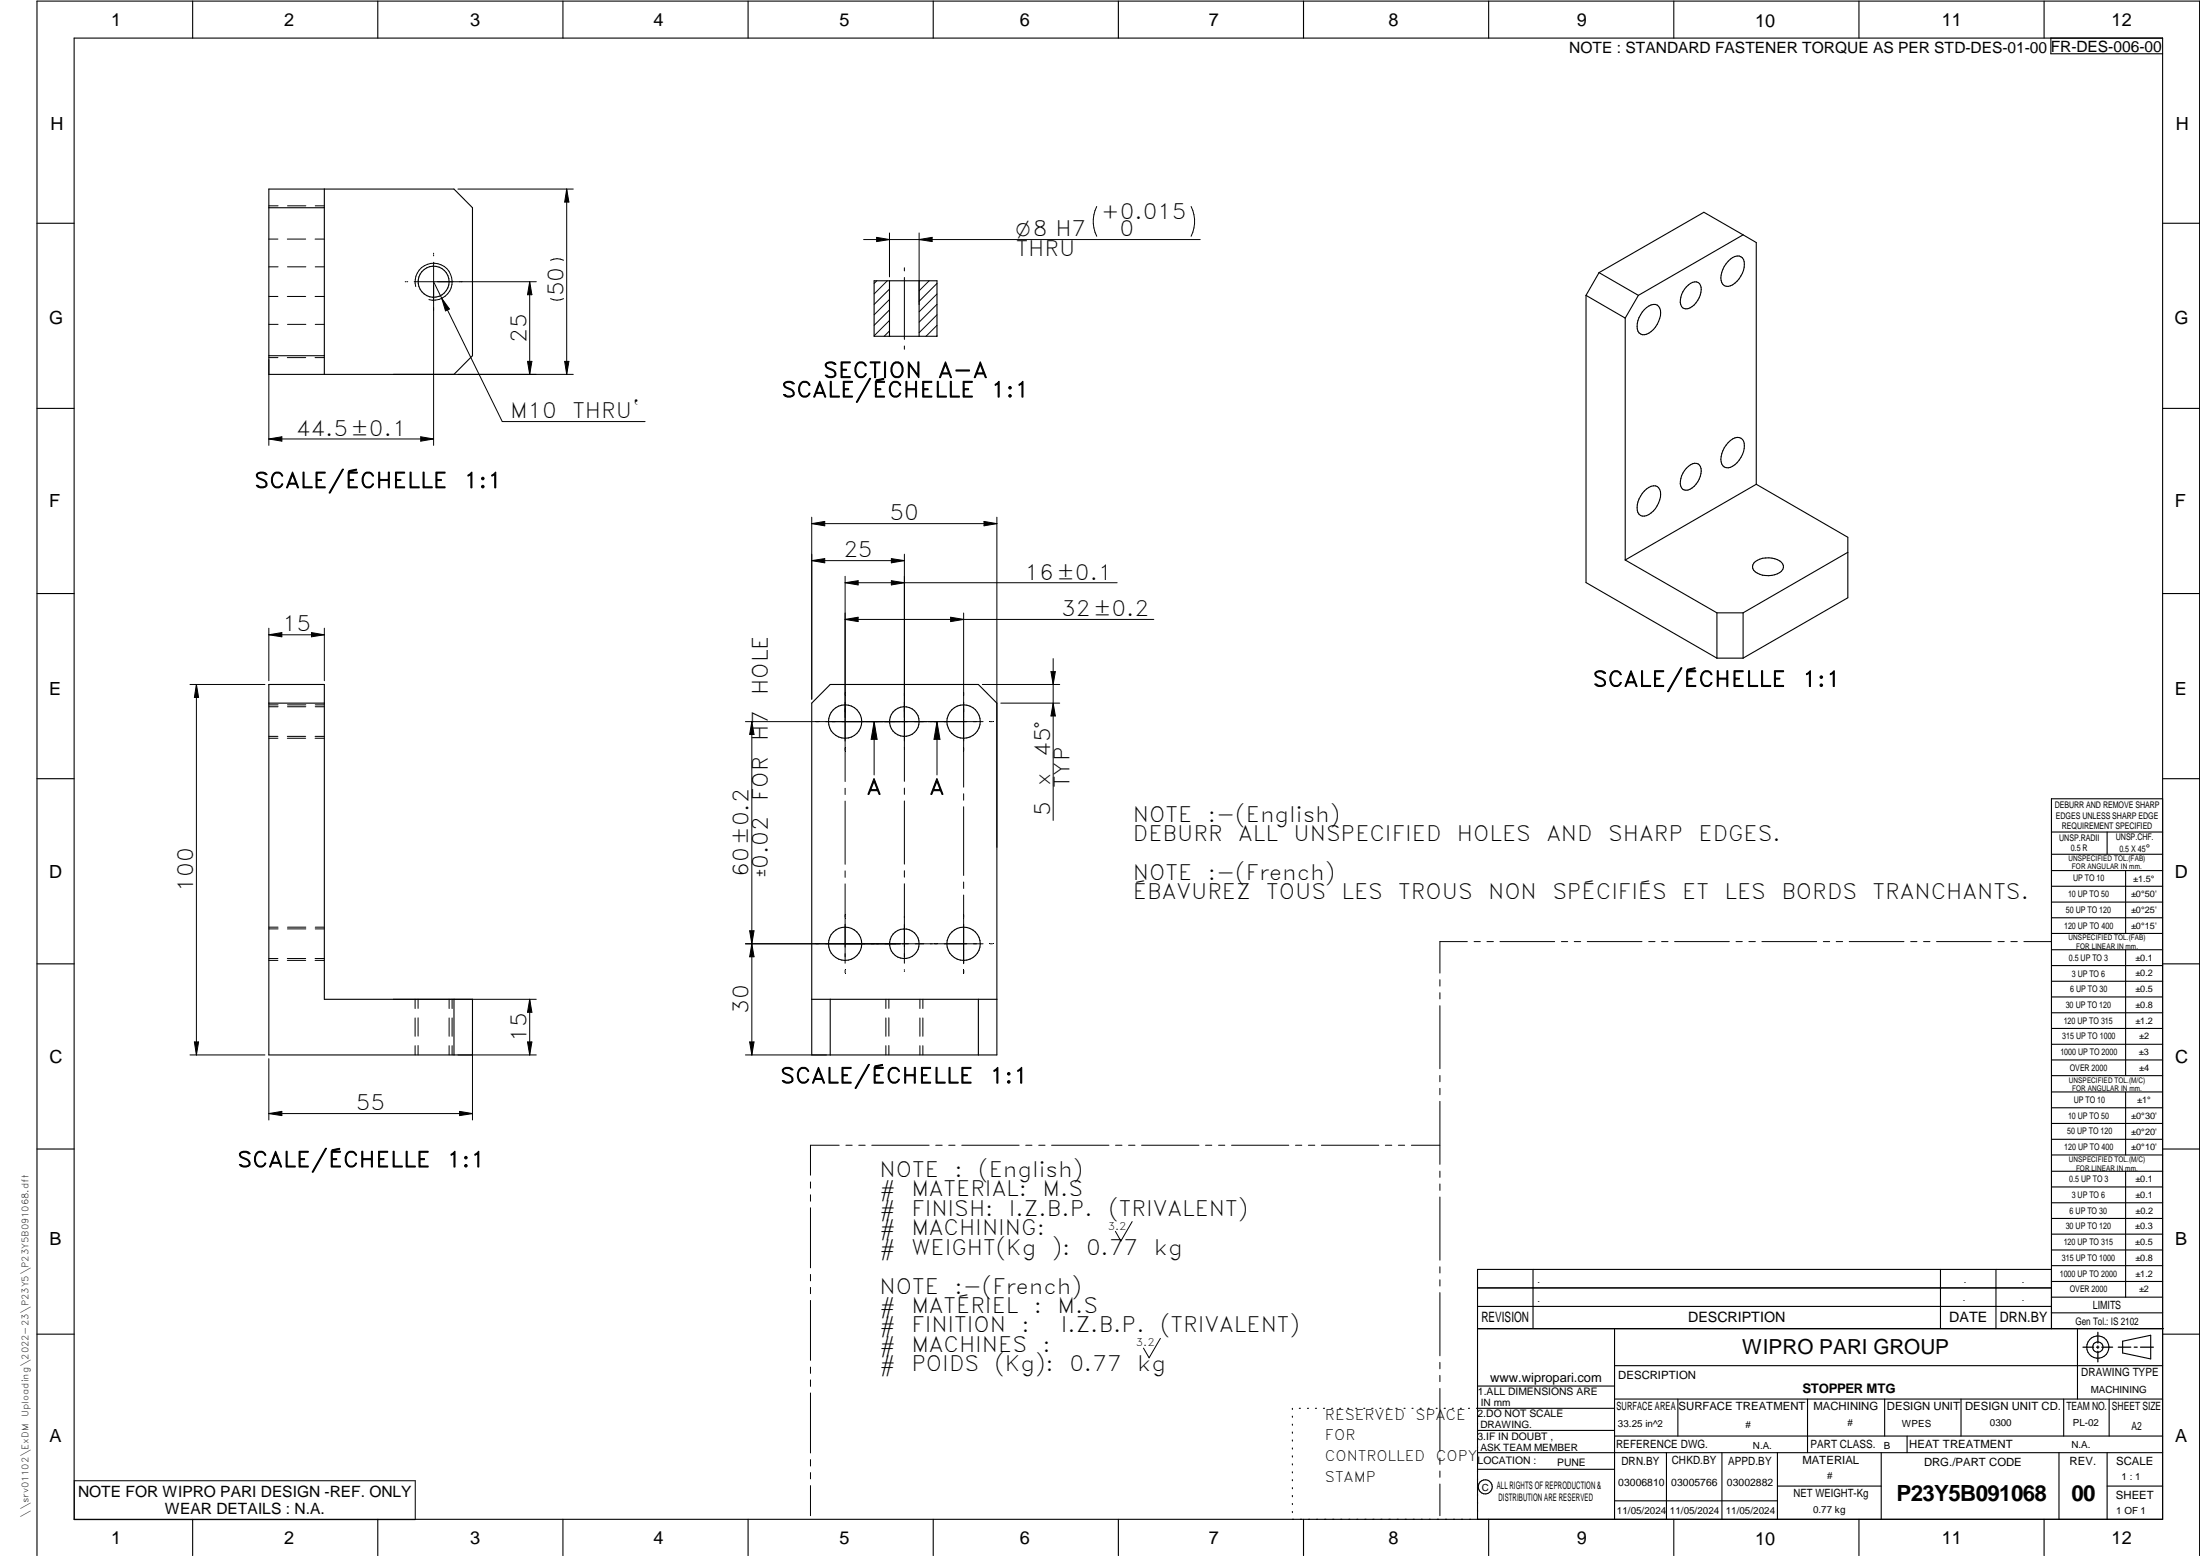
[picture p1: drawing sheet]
<svg xmlns="http://www.w3.org/2000/svg" width="594mm" height="420mm" viewBox="0 0 594 420" stroke-linecap="round" stroke-linejoin="round" font-family="sans-serif">
<g fill="none" stroke="#000" stroke-width=".3">
<path d="M20 10.3h564v400h-564zM52 .3v10M102 .3v10M152 .3v10M202 .3v10M252 .3v10M302 .3v10M352 .3v10M402 .3v10M452 .3v10M502 .3v10M552 .3v10"/>
<path d="M553.8 10.3v4.2h30.2M72.6 56.1h15M72.6 51.1h50l5 5v40l-5 5h-50zM87.6 51.1v50M10 60.3h10M236 75.8h17v15h-17zM240.2 75.8v15M248.2 75.8v15M428.3 79.8v77.5l35.3 20.4M428.3 79.8l10.6 6.1M431.8 73.6l10.6 6.2M431.8 73.6l-3.5 6.2"/>
<path d="M442.4 79.8l-3.5 6.1M455.4 77.5a2.54 2.54 0 0 1 3.5-.9 4.9 4.9 0 0 1-1.4 5.7 2.22 2.22 0 0 1-3.4 .4 5.1 5.1 0 0 1 1.3-5.2zM466.7 70.5a2.95 2.95 0 0 1 3.4-1.2 3 3 0 0 1 .7 3.6 6.3 6.3 0 0 1-4.1 4.4 1.94 1.94 0 0 1-2-2.2l.1-.8a7.4 7.4 0 0 1 1.9-3.8zM470.7 63.4l3.6 2.1v65.3M470.7 63.4l-28.3 16.4M470.7 63.4l-10.6-6.1-28.3 16.3M584 60.3h10M72.6 96.1h15M438.9 85.9v65.3M444 83.6a3.1 3.1 0 0 1 3.5-1.2 2.98 2.98 0 0 1 .7 3.6 5.9 5.9 0 0 1-4.2 4.4 1.83 1.83 0 0 1-1.9-2.3 6.7 6.7 0 0 1 1.9-4.5zM10 110.3h10M466.7 119.5a2.71 2.71 0 0 1 3.8-.8 5 5 0 0 1-.9 5.5 3.6 3.6 0 0 1-4 1.9 3.1 3.1 0 0 1-.7-3.6 7 7 0 0 1 1.8-3z"/>
<path d="M584 110.3h10M444 132.6a3.1 3.1 0 0 1 3.5-1.2 3 3 0 0 1 .7 3.6 5.9 5.9 0 0 1-4.2 4.4 1.83 1.83 0 0 1-1.9-2.3 6.7 6.7 0 0 1 1.9-4.5zM455.4 126.4a2.48 2.48 0 0 1 3.5-.8 4.8 4.8 0 0 1-1.4 5.7 2.22 2.22 0 0 1-3.4 .4 5.1 5.1 0 0 1 1.3-5.3zM474.3 130.8l24.7 14.3v16.3l-28.3 16.3M474.3 130.8l-35.4 20.4M438.9 151.2l24.7 14.3M474 151.6a6.1 6.1 0 0 1 7.1 .2 1.83 1.83 0 0 1 .4 1.9 1.83 1.83 0 0 1-1.5 1.2 6.1 6.1 0 0 1-6.4-.9 1.63 1.63 0 0 1 .4-2.4zM499 149.1l-28.3 16.4M10 160.3h10M463.6 165.5v12.2M463.6 177.7h7.1M463.6 165.5h7.1"/>
<path d="M470.7 165.5v12.2M584 160.3h10M72.6 184.8h15v85h40v15.1h-55zM72.6 189.9h15M224.2 184.8h40l5 5.1v95h-50v-95zM10 210.3h10M584 215.7h-30v143.1M584 210.3h10M554 224.7h30M554 230.7h30M554 235.1h30M554 239.3h30"/>
<path d="M569 224.7v6M574 235.1v17M554 243.6h30M554 247.8h30M554 252.1h30M554 256.5h30M574 256.5v33.9M10 260.3h10M122.6 269.8v15.1M219.2 269.8h50M224.2 269.8v15.1M264.2 269.8v15.1"/>
<path d="M554 260.7h30M554 265h30M554 269.2h30M554 273.5h30M554 277.7h30M584 260.3h10M554 282h30M554 286.2h30M554 290.4h30M554 294.9h30M554 299.1h30M574 294.9v17"/>
<path d="M10 310.3h10M554 303.4h30M554 307.6h30M554 311.9h30M554 316.3h30M574 316.3v34M584 310.3h10M554 320.5h30M554 324.8h30M554 329h30M554 333.2h30M554 337.5h30"/>
<path d="M399 358.8h185.2M399 352.8h155M399 347.8h155M414 342.8v16M436 358.8v51.5M524 342.8v16M539 342.8v16M554 341.8h30M554 346h30M554 350.3h30M554 354.5h30M554 342.8h-155v67.5"/>
<path d="M561 358.8v19M10 360.3h10M399 374.3h37M436 377.8h148M453.1 377.8v10M488.1 377.8v14.5M508.9 377.8v10M529.5 377.8v10M557.3 377.8v10M569.5 377.8v10M573.2 362.2l7.6-1.6v6.3l-7.6-1.6zM584 368.8h-148"/>
<path d="M584 360.3h10M349 380.3v.3M349 382.4v.3M349 384.6v.3M349 386.7v.3M349 388.8v.3M349 391v.3M349 393.1v.3M349 395.3v.3M349 397.4v.3M349 399.5v.3M350.9 380.3h.2"/>
<path d="M353.1 380.3h.2M355.2 380.3h.3M357.4 380.3h.3M359.6 380.3h.3M361.7 380.3h.3M363.9 380.3h.3M366.1 380.3h.3M368.3 380.3h.2M370.4 380.3h.3M372.6 380.3h.3M374.8 380.3h.3M376.9 380.3h.4"/>
<path d="M379.1 380.3h.3M381.3 380.3h.3M383.4 380.3h.4M385.6 380.3h.3M387.8 380.3h.3M390 380.3h.3M392.2 380.3h.3M394.3 380.3h.3M396.5 380.3h.3M398.7 380.3h37.3M399 396.7h37M399 392.3h185"/>
<path d="M399 386.2h37M436 387.8h148M450 392.3v18M465 392.3v18M480 392.3v18M508 392.3v18M515 387.8v4.5M556 392.3v18M569 392.3v18M52 410.3v9.7M102 410.3v9.7M152 410.3v9.7"/>
<path d="M202 410.3v9.7M252 410.3v9.7M302 410.3v9.7M349 401.7v.3M349 403.8v.4M349 406v.3M349 408.1v.3M352 410.3v9.7M402 410.3v9.7M436 405.3h44M452 410.3v9.7M480 401.3h28"/>
<path d="M502 410.3v9.7M552 410.3v9.7M569 401.3h15M10 420v-419.7h584v419.7"/>
<circle cx="117.1" cy="76.1" r="4.2"/>
<circle cx="228.2" cy="194.8" r="4.5"/>
<circle cx="244.2" cy="194.8" r="4"/>
<circle cx="260.2" cy="194.8" r="4.5"/>
<circle cx="228.2" cy="254.9" r="4.5"/>
<circle cx="244.2" cy="254.8" r="4"/>
<circle cx="260.2" cy="254.9" r="4.5"/>
<circle cx="566.5" cy="363.7" r="1.39"/>
<circle cx="566.5" cy="363.8" r="3"/>
<circle cx="401.1" cy="401.5" r="1.9"/>
</g>
<g fill="none" stroke="#000" stroke-width=".27">
<path d="M72.6 55.6h2.5M77.6 55.6h5M85.1 55.6h2.5M123.6 51.1h31.2M153 51.1l.6 3.5h-1.1zM153 51.1v50M296.2 55.8a9 9 0 0 0 0 8M321.6 55.8a9 9 0 0 1 0 8M72.6 64.6h2.5M72.6 72.1h2.5M77.6 64.6h4.9M77.6 72.1h5"/>
<path d="M85.1 64.6h2.5M85.1 72.1h2.5M109.4 76.1h.2M109.9 76.1h.2M111.8 76.1h33M112.3 77.4a5 5 0 0 1 4.3-6.3 5 5 0 0 1 5.5 5.4 5 5 0 0 1-6.3 4.4M117.1 70.8v49.5M117.1 76.1l18.5 37.7h38.6M117.1 68.4v.2M117.1 68.9v.2M143 76.1l.6 3.5h-1.2zM143 76.1v25"/>
<path d="M148.7 70.3a3.9 3.9 0 0 1 3.5 0M233.2 64.7h90.9M236.7 64.1l3.5 .6-3.5 .5zM236.8 75.8l-.8 .7M239.6 75.8l-3.6 3.6M240.2 78.1l-4.2 4.1M240.2 62.9v11.9M244.2 72.3v.9M244.2 74.9v16.8M248.2 64.7l3.5-.6v1.1zM248.2 62.9v19.4M250.9 75.8l-2.7 2.7"/>
<path d="M253 76.5l-4.8 4.9M253 79.4l-4.8 4.8M72.6 96.6h2.5M72.6 80.1h2.5M72.6 87.6h2.5M72.6 97.1v23.2M77.6 96.6h4.9M77.6 80.1h4.9M77.6 87.6h5M85.1 96.6h2.5M85.1 80.1h2.5M85.1 87.6h2.5"/>
<path d="M119.3 80.6l2.1 2.8-1.1 .5zM142.4 97.6h1.2l-.6 3.5zM148.7 80.6a3.9 3.9 0 0 0 3.5 0M152.5 97.6h1.1l-.6 3.5zM240.2 89.4l-1.4 1.4M240.2 80.9l-4.2 4.1M240.2 83.7l-4.2 4.1M240.2 86.5l-4.2 4.2M244.2 93.4v.9M253 82.2l-4.8 4.8M253 85l-4.8 4.8M253 90.7l-.1 .1"/>
<path d="M253 87.8l-2.9 3M72.6 118.5l3.5-.6v1.2zM72.6 118.5h44.5M106.2 101.1h48.6M113.6 117.9l3.5 .6-3.5 .6zM219.2 139.7v49.1M269.2 139.7v89.1M219.2 141.4l3.5-.6v1.2zM219.2 141.4h50M219.2 151.4h25M219.2 151.4l3.5-.6v1.2zM228.2 155.6v55.4"/>
<path d="M228.2 157.4l3.5-.6v1.1zM228.2 157.4h73.5M240.7 150.8l3.5 .6-3.5 .6zM240.7 156.8l3.5 .6-3.5 .5zM244.2 149.6v61.4M265.7 140.8l3.5 .6-3.5 .6zM72.6 169.6v14.2M72.6 171.4l3.5-.6v1.2zM72.6 171.4h15M84.1 170.8l3.5 .6-3.5 .6zM87.6 169.6v14.2M228.2 167.3h83.4"/>
<path d="M228.2 167.3l3.5-.6v1.2zM256.7 166.7l3.5 .6-3.5 .6zM260.2 165.5v47.1M284.4 177.8v43.7M51.3 184.8h20.2M53 184.8v100.1M53 184.8l.6 3.5h-1.1zM72.6 199.3h2.5M72.6 198.8h2.5M72.6 190.3h2.5M72.6 190.8h2.5M77.6 199.3h4.9"/>
<path d="M77.6 198.8h4.9M77.6 190.3h5M77.6 190.8h5M85.1 199.3h2.5M85.1 198.8h2.5M85.1 190.3h2.5M85.1 190.8h2.5M201.3 194.9h64.2M203 194.9v90M203 194.9l.6 3.4h-1.2zM236 194.9l.8 4.7h-1.6zM236 194.9v14.4"/>
<path d="M253 194.9l.8 4.7h-1.6zM253 194.9v14.4M265.3 184.8h20.9M267.3 194.9h.7M270.2 189.9h16M283.8 181.4h1.2l-.6 3.4zM284.4 189.9l.6 3.4h-1.2zM228.2 212.9v1.6M228.2 216.3v17.1M244.2 212.8v1.7M244.2 216.3v17M260.2 214.3v1.8"/>
<path d="M260.2 217.8v18.6M228.2 235.2v1.7M228.2 238.7v21.4M244.2 235.1v1.8M244.2 238.6v21.5M260.2 238.2v1.7M72.6 259.3h2.5M72.6 258.8h2.5M72.6 250.4h2.5M72.6 250.8h2.5M77.6 259.3h4.9M77.6 258.8h4.9"/>
<path d="M77.6 250.4h5M77.6 250.8h5M85.1 259.3h2.5M85.1 258.8h2.5M85.1 250.4h2.5M85.1 250.8h2.5M201.3 254.8h64.2M202.4 251.3h1.2l-1.2 7.1h1.2zM260.2 241.7v18.5M267.3 254.8h.7M396.2 254.3h-7.4v8.5M398.1 254.3h1.6"/>
<path d="M401.5 254.3h1.8M405 254.3h14.8M421.6 254.3h1.7M425.1 254.3h1.7M428.6 254.3h14.8M445.2 254.3h1.7M448.7 254.3h1.7M452.2 254.3h14.8M468.8 254.3h1.7M472.3 254.3h1.7M475.8 254.3h14.8M492.4 254.3h1.7"/>
<path d="M495.8 254.3h1.8M499.4 254.3h14.7M516 254.3h1.6M519.4 254.3h1.8M522.9 254.3h14.8M539.5 254.3h1.7M543 254.3h1.7M546.5 254.3h7.4M106.2 269.8h38.6M112.1 269.8v2.5M112.1 274.9v4.9M112.9 269.8v2.5"/>
<path d="M112.9 274.8v5M121.3 269.8v2.5M121.3 274.9v4.9M122.1 269.8v2.5M122.1 274.9v4.9M127.6 278.4v24M143 269.8l.6 3.5h-1.2zM143 269.8v15.1M228.2 262v.7M239.2 269.8v2.5M239.2 274.9v4.9M240 269.8v2.5"/>
<path d="M240 274.8v5M244.2 261.8v.2M244.2 262.2v.1M248.4 269.8v2.5M248.4 274.9v4.9M249.2 269.8v2.5M249.2 274.9v4.9M260.2 262v.8M388.8 264.5v1.8M388.8 268.1v1.6M388.8 271.6v17M51.3 284.9h20.2"/>
<path d="M52.5 281.3h1.1l-.6 3.6zM72.6 285.9v16.5M112.1 282.4v2.5M112.9 282.3v2.6M121.3 282.4v2.5M122.1 282.4v2.5M123.6 284.9h21.2M142.4 281.3h1.2l-.6 3.6zM201.3 284.9h21.9M202.4 281.3h1.2l-.6 3.6zM239.2 282.4v2.5M240 282.3v2.6"/>
<path d="M248.4 282.4v2.5M249.2 282.4v2.5M388.8 290.4v1.7M388.8 293.9v1.7M388.8 297.4v17M72.6 300.7l3.5-.6v1.1zM72.6 300.7h55M124.1 300.1l3.5 .6-3.5 .5zM218.9 319.2v1.6M226.6 309.2h-7.7v8.1M228.4 309.2h1.7M231.9 309.2h1.7"/>
<path d="M235.4 309.2h15.5M252.7 309.2h1.7M256.2 309.2h1.7M259.7 309.2h15.5M277 309.2h1.7M280.5 309.2h1.7M284 309.2h15.5M301.2 309.2h1.8M304.8 309.2h1.7M308.3 309.2h15.5M325.5 309.2h1.7M329.1 309.2h1.6"/>
<path d="M332.6 309.2h15.4M349.8 309.2h1.7M353.3 309.2h1.7M356.8 309.2h15.5M374.1 309.2h1.7M377.6 309.2h1.7M381.1 309.2h7.7M388.8 316.2v1.7M388.8 319.7v1.7M218.9 322.6v1.8M218.9 326.1v16.2M305.7 329.9l-3 5.2-1.5-2.6"/>
<path d="M388.8 323.2v17.1M218.9 344.1v1.8M218.9 347.6v1.7M218.9 351.2v16.1M388.8 342.1v1.6M388.8 345.6v1.7M388.8 349v17.1M218.9 369.1v1.7M218.9 372.6v1.8M218.9 376.1v16.2M313.3 361.4l-3 5.2-1.5-2.6M388.8 367.9v1.7"/>
<path d="M388.8 371.4v1.7M388.8 374.9v17M20.1 399.8h92v10.5h-92zM218.9 394.1v1.8M218.9 397.6v1.7M388.8 393.7v1.7M388.8 397.2v1.7M218.9 401.2v8.1M388.8 400.7v8.6"/>
</g>
<path d="M566.5 359.7v3M562.5 363.8h2.9M566.1 363.8h.7M566.5 363.4v.7M566.5 364.9v2.8M567.6 363.8h2.9M572 363.8h3.4M576.3 363.8h.8M578 363.8h3.5" fill="none" stroke="#000" stroke-width=".34"/>
<g fill="#000">
<path d="M153 51.1l.6 3.5h-1.1zM143 76.1l.6 3.5h-1.2zM236.7 64.1l3.5 .6-3.5 .5zM248.2 64.7l3.5-.6v1.1zM119.3 80.6l2.1 2.8-1.1 .5zM142.4 97.6h1.2l-.6 3.5zM152.5 97.6h1.1l-.6 3.5zM72.6 118.5l3.5-.6v1.2zM113.6 117.9l3.5 .6-3.5 .6zM219.2 141.4l3.5-.6v1.2zM219.2 151.4l3.5-.6v1.2zM228.2 157.4l3.5-.6v1.1z"/>
<path d="M240.7 150.8l3.5 .6-3.5 .6zM240.7 156.8l3.5 .6-3.5 .5zM265.7 140.8l3.5 .6-3.5 .6zM72.6 171.4l3.5-.6v1.2zM84.1 170.8l3.5 .6-3.5 .6zM228.2 167.3l3.5-.6v1.2zM256.7 166.7l3.5 .6-3.5 .6zM53 184.8l.6 3.5h-1.1zM203 194.9l.6 3.4h-1.2zM236 194.9l.8 4.7h-1.6zM253 194.9l.8 4.7h-1.6zM283.8 181.4h1.2l-.6 3.4z"/>
<path d="M284.4 189.9l.6 3.4h-1.2zM203 254.8l.6 3.6h-1.2zM202.4 251.3h1.2l-.6 3.5zM143 269.8l.6 3.5h-1.2zM52.5 281.3h1.1l-.6 3.6zM142.4 281.3h1.2l-.6 3.6zM202.4 281.3h1.2l-.6 3.6zM72.6 300.7l3.5-.6v1.1zM124.1 300.1l3.5 .6-3.5 .5z"/>
</g>
<g font-size="6">
<text x="512.1" y="405.2">P23Y5B091068</text>
<text x="559.4" y="405.2">00</text>
</g>
<g font-size="5.7">
<text x="297.4" y="59.2">+0.015</text>
<text x="302.3" y="63.8">0</text>
<text x="274.3" y="69">THRU</text>
<text x="152.2" y="80" transform="rotate(-90 152.2 80)">50</text>
<text x="142.2" y="92.5" transform="rotate(-90 142.2 92.5)">25</text>
<text x="222.3" y="102">SECTION</text>
<text x="253.3" y="102">A-A</text>
<text x="211" y="107.2">SCALE/ÉCHELLE</text>
<text x="267.6" y="107.2">1:1</text>
<text x="137.7" y="112.9">M10</text>
<text x="154.6" y="112.9">THRU`</text>
<text x="79.9" y="117.6">44.5±0.1</text>
<text x="68.7" y="131.7">SCALE/ÉCHELLE</text>
<text x="125.2" y="131.7">1:1</text>
<text x="240.2" y="140.5">50</text>
<text x="227.7" y="150.5">25</text>
<text x="276.7" y="156.5">16±0.1</text>
<text x="286.6" y="166.4">32±0.2</text>
<text x="76.2" y="170.5">15</text>
<text x="430.1" y="185.4">SCALE/ÉCHELLE</text>
<text x="486.6" y="185.4">1:1</text>
<text x="207.4" y="187.6" transform="rotate(-90 207.4 187.6)">HOLE</text>
<text x="207.4" y="200.2" transform="rotate(-90 207.4 200.2)">H7</text>
<text x="283.5" y="204.4" transform="rotate(-90 283.5 204.4)">45°</text>
<text x="234" y="214.5">A</text>
<text x="251" y="214.5">A</text>
<text x="283.5" y="212.2" transform="rotate(-90 283.5 212.2)">x</text>
<text x="288.8" y="212.9" transform="rotate(-90 288.8 212.9)">TYP</text>
<text x="207.4" y="216.3" transform="rotate(-90 207.4 216.3)">FOR</text>
<text x="283.5" y="220.3" transform="rotate(-90 283.5 220.3)">5</text>
<text x="305.9" y="221.9">NOTE</text>
<text x="326.1" y="221.9">:-(English)</text>
<text x="305.9" y="227.1">DEBURR</text>
<text x="334.4" y="227.1">ALL</text>
<text x="349.3" y="227.1">UNSPECIFIED</text>
<text x="393.4" y="227.1">HOLES</text>
<text x="417.6" y="227.1">AND</text>
<text x="434.3" y="227.1">SHARP</text>
<text x="458.6" y="227.1">EDGES.</text>
<text x="202.1" y="236.7" transform="rotate(-90 202.1 236.7)">60±0.2</text>
<text x="305.9" y="237.6">NOTE</text>
<text x="326.1" y="237.6">:-(French)</text>
<text x="52.2" y="240.7" transform="rotate(-90 52.2 240.7)">100</text>
<text x="305.9" y="242.9">ÉBAVUREZ</text>
<text x="341.9" y="242.9">TOUS</text>
<text x="362.2" y="242.9">LES</text>
<text x="377.6" y="242.9">TROUS</text>
<text x="401.9" y="242.9">NON</text>
<text x="419.2" y="242.9">SPÉCIFIÉS</text>
<text x="454.3" y="242.9">ET</text>
<text x="465.7" y="242.9">LES</text>
<text x="481" y="242.9">BORDS</text>
<text x="505.7" y="242.9">TRANCHANTS.</text>
<text x="202.1" y="273.8" transform="rotate(-90 202.1 273.8)">30</text>
<text x="142.2" y="281.3" transform="rotate(-90 142.2 281.3)">15</text>
<text x="210.7" y="292.5">SCALE/ÉCHELLE</text>
<text x="267.2" y="292.5">1:1</text>
<text x="96.1" y="299.8">55</text>
<text x="64.1" y="315.1">SCALE/ÉCHELLE</text>
<text x="120.6" y="315.1">1:1</text>
<text x="237.5" y="317.8">NOTE</text>
<text x="257.7" y="317.8">:</text>
<text x="264.1" y="317.8">(English)</text>
<text x="237.5" y="323">#</text>
<text x="246.1" y="323">MATERIAL:</text>
<text x="281.5" y="323">M.S</text>
<text x="237.5" y="328.3">#</text>
<text x="246.1" y="328.3">FINISH:</text>
<text x="272.4" y="328.3">I.Z.B.P.</text>
<text x="299.3" y="328.3">(TRIVALENT)</text>
<text x="237.5" y="333.5">#</text>
<text x="246.1" y="333.5">MACHINING:</text>
<text x="237.5" y="338.8">#</text>
<text x="246.1" y="338.8">WEIGHT(Kg</text>
<text x="284" y="338.8">):</text>
<text x="293.3" y="338.8">0.77</text>
<text x="311.6" y="338.8">kg</text>
<text x="237.5" y="349.3">NOTE</text>
<text x="257.7" y="349.3">:-(French)</text>
<text x="237.5" y="354.5">#</text>
<text x="237.5" y="359.8">#</text>
<text x="246.1" y="359.8">FINITION</text>
<text x="246.1" y="354.5">MATÉRIEL</text>
<text x="275.8" y="359.8">:</text>
<text x="279.2" y="354.5">:</text>
<text x="285.6" y="354.5">M.S</text>
<text x="286.4" y="359.8">I.Z.B.P.</text>
<text x="313.3" y="359.8">(TRIVALENT)</text>
<text x="237.5" y="365">#</text>
<text x="246.1" y="365">MACHINES</text>
<text x="281.5" y="365">:</text>
<text x="237.5" y="370.3">#</text>
<text x="246.1" y="370.3">POIDS</text>
<text x="268.5" y="370.3">(Kg):</text>
<text x="288.8" y="370.3">0.77</text>
<text x="307.1" y="370.3">kg</text>
</g>
<text font-size="5.6" x="470.5" y="365.5">WIPRO PARI GROUP</text>
<g font-size="5.4">
<text x="274.3" y="63.8">O8 H7</text>
<text x="207.4" y="236.7" transform="rotate(-90 207.4 236.7)">u0.02</text>
</g>
<g font-size="4.9">
<text x="30" y="6.9">1</text>
<text x="76.7" y="6.9">2</text>
<text x="127" y="6.9">3</text>
<text x="176.5" y="6.9">4</text>
<text x="226.7" y="6.9">5</text>
<text x="275.4" y="6.9">6</text>
<text x="326.4" y="6.9">7</text>
<text x="375" y="6.9">8</text>
<text x="425.8" y="6.9">9</text>
<text x="473.9" y="7.3">10</text>
<text x="524.3" y="6.9">11</text>
<text x="570.2" y="6.9">12</text>
<text x="13.6" y="35.1">H</text>
<text x="587.6" y="35.1">H</text>
<text x="13.2" y="87.5">G</text>
<text x="587.2" y="87.5">G</text>
<text x="13.2" y="137">F</text>
<text x="587.2" y="137">F</text>
<text x="13.2" y="187.6">E</text>
<text x="587.2" y="187.6">E</text>
<text x="13.2" y="237">D</text>
<text x="587.2" y="237">D</text>
<text x="13.4" y="287.1">C</text>
<text x="587.4" y="287.1">C</text>
<text x="13.4" y="336.2">B</text>
<text x="587.4" y="336.2">B</text>
<text x="13.4" y="389.3">A</text>
<text x="587.4" y="389.3">A</text>
<text x="30" y="416.9">1</text>
<text x="76.7" y="416.9">2</text>
<text x="127" y="416.9">3</text>
<text x="176.5" y="416.9">4</text>
<text x="226.7" y="416.9">5</text>
<text x="275.4" y="416.9">6</text>
<text x="326.4" y="416.9">7</text>
<text x="375" y="416.9">8</text>
<text x="425.8" y="416.9">9</text>
<text x="473.9" y="417.3">10</text>
<text x="524.3" y="416.9">11</text>
<text x="570.2" y="416.9">12</text>
</g>
<g font-size="4.2">
<text x="423.7" y="14.3">NOTE : STANDARD FASTENER TORQUE AS PER STD-DES-01-00</text>
<text x="553.8" y="14">FR-DES-006-00</text>
<text x="21.1" y="404.3">NOTE FOR WIPRO PARI DESIGN -REF. ONLY</text>
<text x="44.5" y="408.8">WEAR DETAILS : N.A.</text>
</g>
<g font-size="3.9">
<text x="400" y="357.1">REVISION</text>
<text x="455.9" y="357.1">DESCRIPTION</text>
<text x="526.4" y="357.1">DATE</text>
<text x="540" y="357.1">DRN.BY</text>
<text x="357.8" y="383.3">RESERVED</text>
<text x="382.3" y="383.3">SPACE</text>
<text x="357.8" y="388.9">FOR</text>
<text x="357.8" y="394.5">CONTROLLED</text>
<text x="387.8" y="394.5">COPY</text>
<text x="357.8" y="400">STAMP</text>
</g>
<text font-size="3.6" x="486.7" y="376.1">STOPPER MTG</text>
<text font-size="3.5" x="402.4" y="373.3">www.wipropari.com</text>
<g font-size="3.1">
<text x="565.1" y="353.5">LIMITS</text>
<text x="562" y="371.7">DRAWING TYPE</text>
<text x="437" y="372.3">DESCRIPTION</text>
<text x="436.5" y="380.8">SURFACE AREA</text>
<text x="453.3" y="380.8">SURFACE TREATMENT</text>
<text x="489.7" y="380.8">MACHINING</text>
<text x="509.5" y="380.8">DESIGN UNIT</text>
<text x="530.6" y="380.8">DESIGN UNIT CD.</text>
<text x="558" y="380.6">TEAM NO.</text>
<text x="570.3" y="380.7">SHEET SIZE</text>
<text x="575.6" y="386.1">A2</text>
<text x="436.4" y="391.1">REFERENCE DWG.</text>
<text x="437.8" y="395.5">DRN.BY</text>
<text x="451.4" y="395.4">CHKD.BY</text>
<text x="466.6" y="395.5">APPD.BY</text>
<text x="486.7" y="395.4">MATERIAL</text>
<text x="488.9" y="390.9">PART CLASS.</text>
<text x="515.6" y="390.9">HEAT TREATMENT</text>
<text x="519.6" y="395.9">DRG./PART CODE</text>
<text x="558.9" y="395.5">REV.</text>
<text x="571.4" y="395.6">SCALE</text>
<text x="484.3" y="404.2">NET WEIGHT-Kg</text>
<text x="571.4" y="404.7">SHEET</text>
</g>
<text font-size="3" x="579.5" y="230.1">°</text>
<g font-size="2.8">
<text x="299.1" y="332.1">3.2</text>
<text x="560.4" y="357.7">Gen Tol.: IS 2102</text>
<text x="306.7" y="363.6">3.2</text>
<text x="399.1" y="376.6">1.ALL DIMENSIONS ARE</text>
<text x="399" y="382.7">2.DO NOT SCALE</text>
<text x="399" y="388.7">3.IF IN DOUBT ,</text>
<text x="399" y="395.4">LOCATION :</text>
<text x="420.5" y="396">PUNE</text>
<text x="404.2" y="402">ALL RIGHTS OF REPRODUCTION &amp;</text>
<text x="437" y="401.2">03006810</text>
<text x="451.3" y="401.2">03005766</text>
<text x="466.3" y="401.2">03002882</text>
<text x="404.7" y="405.4">DISTRIBUTION ARE RESERVED</text>
</g>
<g font-size="2.7">
<text x="564.6" y="376.2">MACHINING</text>
<text x="399.9" y="379.7">IN mm</text>
<text x="399.7" y="385.7">DRAWING.</text>
<text x="436.9" y="385.4">33.25 in^2</text>
<text x="471.4" y="385.5">#</text>
<text x="498.9" y="385">#</text>
<text x="513.6" y="385.3">WPES</text>
<text x="537.3" y="385.1">0300</text>
<text x="559.7" y="385.1">PL-02</text>
<text x="399.7" y="391.8">ASK TEAM MEMBER</text>
<text x="473.4" y="391.2">N.A.</text>
<text x="508.7" y="391.2">B</text>
<text x="559.3" y="391.1">N.A.</text>
<text x="493.4" y="399.5">#</text>
<text x="572.8" y="399.7">1 : 1</text>
<text x="400.1" y="402.5">C</text>
<text x="436.6" y="408.7">11/05/2024</text>
<text x="450.9" y="408.8">11/05/2024</text>
<text x="466" y="408.9">11/05/2024</text>
<text x="489.6" y="408.5">0.77 kg</text>
<text x="571.4" y="408.7">1 OF 1</text>
</g>
<g font-size="2.5">
<text x="554.9" y="218.3">DEBURR AND REMOVE SHARP</text>
<text x="555.2" y="221">EDGES UNLESS SHARP EDGE</text>
<text x="556.1" y="227.1">UNSP.RADII</text>
<text x="556.8" y="223.8">REQUIREMENT SPECIFIED</text>
<text x="571.4" y="226.9">UNSP.CHF.</text>
<text x="559.2" y="229.9">0.5 R</text>
<text x="572.3" y="230.1">0.5 X 45</text>
<text x="559.8" y="238">UP TO 10</text>
<text x="576.1" y="238.1">±1.5°</text>
<text x="558.5" y="242.2">10 UP TO 50</text>
<text x="575.5" y="242.3">±0°50'</text>
<text x="557.4" y="250.7">120 UP TO 400</text>
<text x="557.9" y="246.5">50 UP TO 120</text>
<text x="575.5" y="250.7">±0°15'</text>
<text x="575.5" y="246.5">±0°25'</text>
<text x="558.7" y="259.4">0.5 UP TO 3</text>
<text x="559.5" y="263.7">3 UP TO 6</text>
<text x="576.6" y="263.6">±0.2</text>
<text x="576.6" y="259.4">±0.1</text>
<text x="559" y="267.9">6 UP TO 30</text>
<text x="576.6" y="267.9">±0.5</text>
<text x="557.8" y="272.2">30 UP TO 120</text>
<text x="576.6" y="272.2">±0.8</text>
<text x="556.9" y="280.7">315 UP TO 1000</text>
<text x="557.3" y="276.4">120 UP TO 315</text>
<text x="576.6" y="276.4">±1.2</text>
<text x="577.7" y="280.7">±2</text>
<text x="556.4" y="284.9">1000 UP TO 2000</text>
<text x="577.6" y="284.9">±3</text>
<text x="558.9" y="289.2">OVER 2000</text>
<text x="577.7" y="289.3">±4</text>
<text x="560" y="297.9">UP TO 10</text>
<text x="577.1" y="297.9">±1°</text>
<text x="558.5" y="302.1">10 UP TO 50</text>
<text x="575.5" y="302.1">±0°30'</text>
<text x="557.4" y="310.6">120 UP TO 400</text>
<text x="558.2" y="306.3">50 UP TO 120</text>
<text x="575.5" y="310.6">±0°10'</text>
<text x="575.5" y="306.4">±0°20'</text>
<text x="558.8" y="319.2">0.5 UP TO 3</text>
<text x="559.4" y="323.4">3 UP TO 6</text>
<text x="576.6" y="319.2">±0.1</text>
<text x="576.6" y="323.5">±0.1</text>
<text x="558.9" y="327.7">6 UP TO 30</text>
<text x="576.7" y="327.7">±0.2</text>
<text x="557.8" y="332">30 UP TO 120</text>
<text x="576.6" y="332">±0.3</text>
<text x="556.8" y="340.5">315 UP TO 1000</text>
<text x="557.3" y="336.3">120 UP TO 315</text>
<text x="576.6" y="336.3">±0.5</text>
<text x="576.6" y="340.5">±0.8</text>
<text x="415.2" y="346.4">.</text>
<text x="530.3" y="346.5">.</text>
<text x="545.9" y="346.4">.</text>
<text x="556.2" y="344.7">1000 UP TO 2000</text>
<text x="576.6" y="344.7">±1.2</text>
<text x="415.2" y="351.5">.</text>
<text x="530" y="351.3">.</text>
<text x="545.9" y="351.4">.</text>
<text x="558.9" y="349">OVER 2000</text>
<text x="577.6" y="349">±2</text>
</g>
<g font-size="2.4">
<text x="7.7" y="382.7" transform="rotate(-90 7.7 382.7)">Uploading\2022-23\P23Y5\P23Y5B091068.dft</text>
<text x="7.7" y="409.8" transform="rotate(-90 7.7 409.8)">\\srv01102\ExDM</text>
</g>
<g font-size="2.1">
<text x="558.5" y="232.4">UNSPECIFIED TOL.(FAB)</text>
<text x="559.5" y="234.7">FOR ANGULAR IN mm.</text>
<text x="558.6" y="253.9">UNSPECIFIED TOL.(FAB)</text>
<text x="560.7" y="256.3">FOR LINEAR IN mm.</text>
<text x="558.7" y="292.3">UNSPECIFIED TOL.(M/C)</text>
<text x="559.6" y="294.7">FOR ANGULAR IN mm.</text>
<text x="558.7" y="313.7">UNSPECIFIED TOL.(M/C)</text>
<text x="560.6" y="316.1">FOR LINEAR IN mm.</text>
</g>
</svg>
